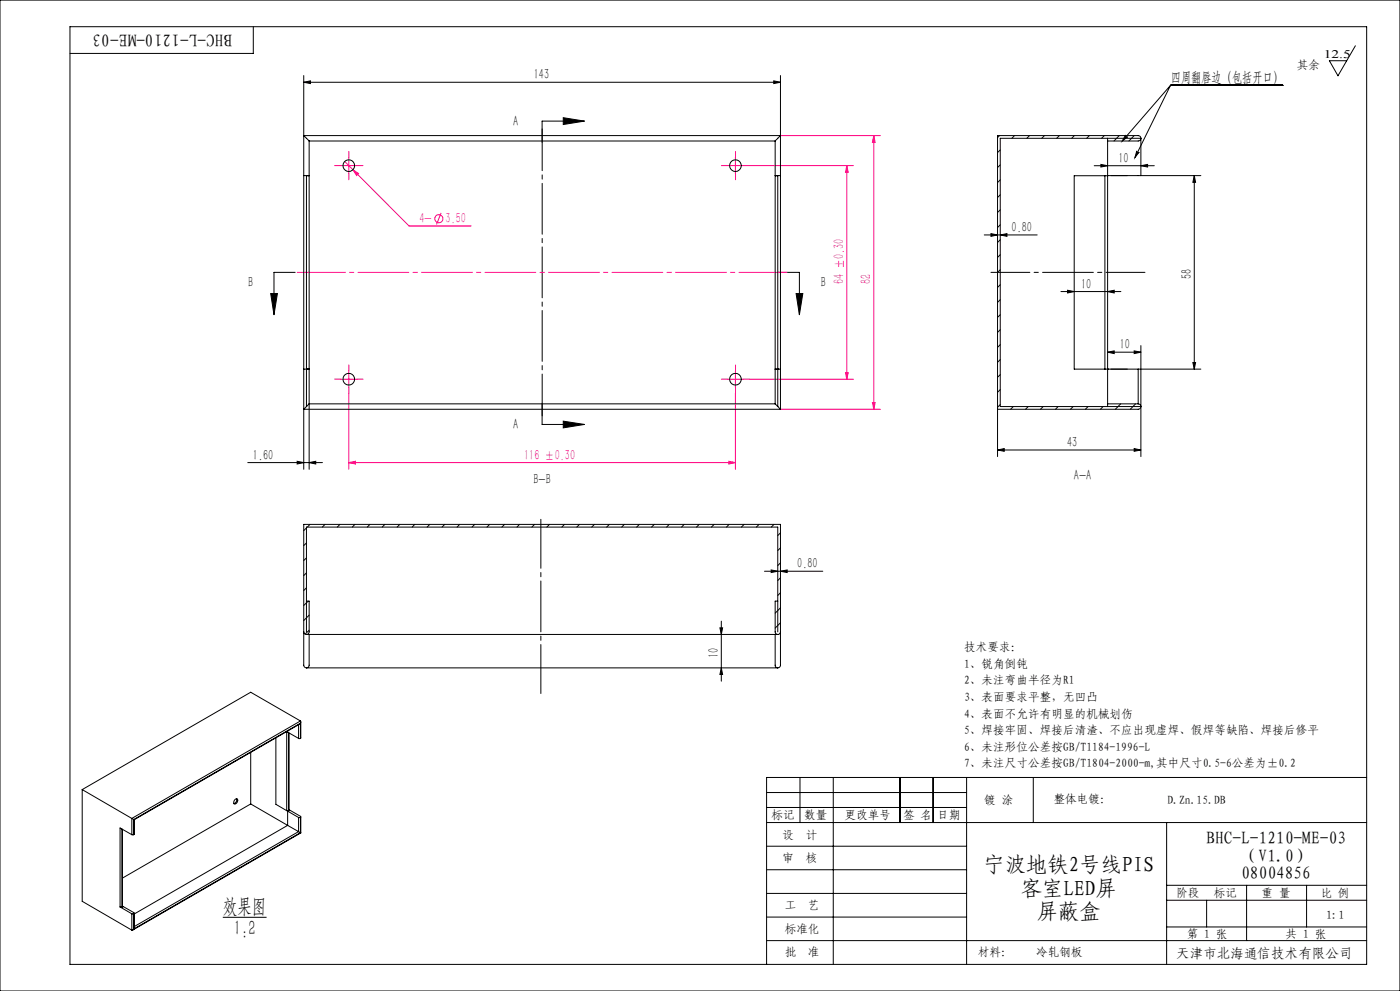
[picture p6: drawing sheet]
<svg xmlns="http://www.w3.org/2000/svg" width="420mm" height="297mm" viewBox="0 0 420 297" stroke-linecap="round" stroke-linejoin="round" font-family="sans-serif">
<g fill="none" stroke="#ff0080" stroke-width=".3">
<path d="M102.1 49.6h5M103.4 48.4l2.5 2.5M104.6 47.1v5M105.9 50.9l1.7 1.1-.6 .6zM105.9 50.9l16.8 16.8h18.6M218.1 49.6h5M220.6 47.1v5M224.9 49.6h31.1M234.1 40.6h30M254 49.6l.5 2h-.9zM254 49.6v64.1M262.1 40.6l.4 2h-.8z"/>
<path d="M262.1 40.6v82.1M132.3 63.8l-1.3 3.5M102.1 113.7h5M104.6 111.2v4.9M104.6 117.9v22.7M218.1 113.7h5M220.6 111.2v4.9M220.6 117.9v22.7M224.9 113.7h31.1M253.6 111.7h.9l-.5 2zM104.6 138.6l2-.3v.8zM104.6 138.6h116"/>
<path d="M218.7 138.3l1.9 .3-1.9 .5zM234.1 122.7h30M261.7 120.6h.8l-.4 2.1z"/>
<circle cx="131.6" cy="65.5" r="1.21"/>
</g>
<g fill="none" stroke="#000" stroke-width=".3">
<path d="M0 0h420v297h-420zM21 8h389v281h-389zM76 8v8h-55M406.6 13.7l-5.2 9-2.6-4.5h5.2M91.1 24.7l2-.5v.8zM91.1 22.6v18M91.1 24.7h143M169 35.3l6.3 1-6.3 1zM175.3 36.3h-12.7v6.3M232.1 24.2l2 .5-2 .3zM234.1 22.6v18M351.2 25.6h33.6"/>
<path d="M351.2 25.6l-14.5 16.7M351.2 25.6l-10.7 21.6M328.3 49.7h18M330.3 49.3l2 .4-2 .4zM332.3 41.4h10M333.3 52.6h4.9M337.7 40.5a.4 .4 0 0 0 0 .5 .4 .4 0 0 0 .6 0l-1.6 1.3zM341 45.2a.4 .4 0 0 0 .2 .5 .4 .4 0 0 0 .5-.1l-1.2 1.6zM342.3 49.7l2-.4v.8zM342.3 52.6h18M358.3 52.6l.4 2h-.8zM358.3 52.6v58"/>
<path d="M295.3 70.4h15.8M297.3 70l2 .4-2 .4zM300.1 70.4l2-.4v.8zM81.2 88h2l-1 6.3zM88.5 81.6h-6.3v12.7M233.5 81.6h6.3v12.7M238.8 88h2l-1 6.3zM318.3 87.4h18M320.3 87l2 .4-2 .4zM332.3 87.4l2-.4v.8zM332.3 105.5l2-.3v.8zM332.3 105.5h10"/>
<path d="M333.3 110.6h4.9M340.3 105.2l2 .3-2 .5zM342.3 103.6v7h18M357.9 108.7h.8l-.4 1.9zM74.3 138.6h22.4M89.1 138.3l2 .3-2 .5zM91.1 122.7v17.9M92.7 138.6l2-.3v.8zM92.7 121v19.6M162.6 120.9v6.3h12.7M169 126.2l6.3 1-6.3 1zM299.3 134.9l2-.5v.9z"/>
<path d="M299.3 122.7v14.1M299.3 134.9h43M332.3 121.8h10v15M340.3 134.4l2 .5-2 .4zM229.3 171.2h17.5M231.4 170.8l1.9 .4-1.9 .4zM234.1 171.2l2-.4v.8zM91.9 180.2v9.2M216 188.2h.8l-.4 1.9zM216.4 186.2v17.9M233.3 180.2v9.2M216.4 200.2l.4 1.9h-.8z"/>
<path d="M230 237.5h60M240 233v13.5M250 233v56M270 233v13.5M280 233v13.5M290 233v56M310 233v13.5M410 233h-180v56M230 246.5h180M230 242h60M230 253.6h60M350 246.5v42.5"/>
<path d="M66.8 274.9h13.2M230 260.7h60M230 267.8h60M230 274.8h60M350 269.8h60M350 265.3h60M350 277.8h60M362 269.8v8M374 265.3v16.6M392 265.3v12.5M230 281.9h180"/>
</g>
<path d="M162.7 38.6v86" fill="none" stroke="#000" stroke-width=".3" stroke-dasharray="15.2 1.3 1.3 1.3" stroke-dashoffset="2.7"/>
<path d="M162.3 207.8v-52.2" fill="none" stroke="#000" stroke-width=".3" stroke-dasharray="15.2 1.3 1.3 1.3" stroke-dashoffset=".6"/>
<path d="M343.5 81.6h-46.2" fill="none" stroke="#000" stroke-width=".3" stroke-dasharray="15.2 1.3 1.3 1.3" stroke-dashoffset="3.6"/>
<g fill="none" stroke="#ff0080" stroke-width=".3" stroke-dasharray="15.2 1.3 1.3 1.3">
<path d="M102.2 49.6h-1.8M104.7 47.1v-1.7M104.7 52.1v1.8M107.2 49.6h1.7M218.2 49.6h-1.8M220.7 47.1v-1.7M220.7 52.1v1.8M223.2 49.6h1.7M102.2 113.6h-1.8M104.7 111.1v-1.7M104.7 116.1v1.8M107.2 113.6h1.7"/>
<path d="M218.2 113.6h-1.8M220.7 111.1v-1.7M220.7 116.1v1.8M223.2 113.6h1.7"/>
</g>
<path d="M236.2 81.6h-147" fill="none" stroke="#ff0080" stroke-width=".3" stroke-dasharray="15.2 1.3 1.3 1.3" stroke-dashoffset=".8"/>
<g fill="#000">
<path d="M91.1 24.7l2-.5v.8zM232.1 24.2l2 .5-2 .3zM330.3 49.3l2 .4-2 .4zM342.3 49.7l2-.4v.8z"/>
<path d="M169 35.3l6.3 1-6.3 1zM169 126.2l6.3 1-6.3 1z"/>
<path d="M337.7 40.5a.4 .4 0 0 0 0 .5 .4 .4 0 0 0 .6 0l-1.6 1.3zM341 45.2a.4 .4 0 0 0 .2 .5 .4 .4 0 0 0 .5-.1l-1.2 1.6z"/>
<path d="M297.3 70l2 .4-2 .4zM300.1 70.4l2-.4v.8zM299.3 134.9l2-.5v.9zM340.3 134.4l2 .5-2 .4z"/>
<path d="M81.2 88h2l-1 6.3zM238.8 88h2l-1 6.3z"/>
<path d="M332.3 87.4l2-.4v.8zM320.3 87l2 .4-2 .4zM340.3 105.2l2 .3-2 .5zM332.3 105.5l2-.3v.8z"/>
<path d="M357.9 108.7h.8l-.4 1.9zM358.3 52.6l.4 2h-.8z"/>
<path d="M89.1 138.3l2 .3-2 .5zM92.7 138.6l2-.3v.8z"/>
<path d="M231.4 170.8l1.9 .4-1.9 .4zM234.1 171.2l2-.4v.8z"/>
<path d="M216 188.2h.8l-.4 1.9zM216.4 200.2l.4 1.9h-.8z"/>
</g>
<g fill="#ff0080">
<path d="M104.6 138.6l2-.3v.8zM218.7 138.3l1.9 .3-1.9 .5zM105.9 50.9l1.1 1.7 .6-.6z"/>
<path d="M254 49.6l.5 2h-.9zM253.6 111.7h.9l-.5 2zM262.1 40.6l.4 2h-.8zM261.7 120.6h.8l-.4 2.1z"/>
</g>
<g fill="none" stroke="#000" stroke-width=".3">
<path d="M91.1 40.6l1.6 1.7M91.1 52.6h.8M91.1 40.6h143M91.1 40.6v82.1M91.9 52.6h.8M91.9 52.6v69.2M92.7 42.3v78.7M92.7 42.3h139.9M232.6 52.6h.7zM232.6 42.3v78.7M233.3 52.6h.8M233.3 52.6v69.2"/>
<path d="M234.1 40.6l-1.5 1.7M234.1 40.6v82.1M299.9 40.6l-.6 .6M300.1 44.9l-.8 .8M300.1 49.4l-.8 .8M300.1 53.9l-.8 .8M300.1 58.4l-.8 .8M300.1 41.4h32.2v80.4h-32.2zM304.3 40.6l-.7 .8M308.9 40.6l-.9 .8M313.3 40.6l-.8 .8M317.8 40.6l-.8 .8"/>
<path d="M322.3 40.6l-.8 .8M326.8 40.6l-.8 .8M331.3 40.6l-.8 .8M331.5 52.7h-9.2v57.9h9.2M331.5 52.7v57.9M335.8 40.6l-1.6 1.7M340.3 40.6l-1.6 1.7M342.3 41.4a.78 .78 0 0 0-.8-.8h-42.2v82.1h42.2a.78 .78 0 0 0 .8-.9M342.3 41.4a.78 .78 0 0 1-.8 .9h-9.2M342.3 41.4v11.2l-10.8 .1M300.1 62.9l-.8 .8M300.1 67.4l-.8 .8"/>
<path d="M300.1 71.9l-.8 .8M300.1 76.3l-.8 .8M300.1 80.9l-.8 .7M300.1 85.3l-.8 .8M300.1 89.8l-.8 .8M300.1 94.3l-.8 .8M300.1 98.8l-.8 .8M91.1 110.6h.8M91.9 110.6h.8M91.9 110.6h.1M232.6 110.6h.7zM233.3 110.6h.8"/>
<path d="M233.3 110.6h.1M300.1 103.3l-.8 .8M300.1 107.8l-.8 .8M300.1 112.3l-.8 .8M300.1 116.8l-.8 .8M331.5 110.6h.8M332.3 110.6h.1M332.3 110.6h9.2M341.5 110.6h.8v11.2M341.5 110.6v10.4M91.1 122.7h143M91.9 121.8l-.8 .9"/>
<path d="M92.7 121l-.8 .8M92.7 121h139.9M232.6 121l.7 .8M233.3 121.8l.8 .9M300.1 121.2l-.8 .9M304 121.8l-.8 .9M308.5 121.8l-.8 .9M312.9 121.8l-.8 .9M317.4 121.8l-.7 .9M321.9 121.8l-.8 .9M326.4 121.8l-.8 .9M330.9 121.8l-.8 .9"/>
<path d="M332.3 121h9.2M336.2 121l-1.6 1.7M340.7 121l-1.6 1.7M341.5 121a.78 .78 0 0 1 .8 .8M91.9 158.2l-.8 .8M93 157.2l-.8 .8M97.5 157.2l-.8 .8M102 157.2l-.8 .8M106.5 157.2l-.8 .8M111 157.2l-.8 .8M115.5 157.2l-.8 .8M119.9 157.2l-.8 .8"/>
<path d="M124.4 157.2l-.8 .8M128.9 157.2l-.8 .8M133.4 157.2l-.8 .8M137.9 157.2l-.8 .8M142.4 157.2l-.8 .8M146.9 157.2l-.8 .8M151.4 157.2l-.8 .8M155.9 157.2l-.8 .8M160.4 157.2l-.8 .8M164.9 157.2l-.9 .8M169.3 157.2l-.7 .8M173.8 157.2l-.8 .8"/>
<path d="M178.3 157.2l-.8 .8M182.8 157.2l-.8 .8M187.3 157.2l-.8 .8M191.8 157.2l-.8 .8M196.3 157.2l-.8 .8M200.8 157.2l-.8 .8M205.2 157.2l-.7 .8M209.8 157.2l-.8 .8M214.2 157.2l-.8 .8M218.7 157.2l-.8 .8M223.2 157.2l-.8 .8M227.7 157.2l-.8 .8"/>
<path d="M232.2 157.2l-.8 .8M234.1 159.7l-.8 .8M91.9 162.7l-.8 .8M91.9 167.2l-.8 .8M91.9 171.7l-.8 .8M91.9 176.2l-.8 .8M234.1 164.2l-.8 .8M234.1 168.7l-.8 .8M234.1 173.2l-.8 .8M234.1 177.7l-.8 .8M91.1 189.4a.78 .78 0 0 0 .8 .7M91.9 190.1a.78 .78 0 0 0 .8-.7v-9.2h-.8v-22.2h141.4v22.2h-.7v9.2a.73 .73 0 0 0 .7 .7"/>
<path d="M91.9 190.1h141.4M92.5 180.2l-1.4 1.3M92.7 184.4l-1.6 1.6M92.7 188.9l-1.2 1.1M92.7 190.1v9.3l-.3 .6-.5 .2M232.6 190.1v9.3a.78 .78 0 0 0 .7 .8M234.1 189.4a.78 .78 0 0 1-.8 .7M234.1 182.2l-1.5 1.6M234.1 186.7l-1.5 1.5M86 219.3h.3M86 219.2v23.8M86.3 219.1v.3l3.3 1.9"/>
<path d="M86.6 219.6v23.4M86.7 219.7l-.1 23.3M89.6 217.2v4.1M90.1 216.1v.6M90.1 216.7l-49.8 29M90.1 216.7l-50 28.9M90.1 216.1l-50.6 29.2M90.1 216.1l-14.9-8.6-50.5 29.1M90.1 216.7v4.6M90.2 216.4l-.1 4.9M91.9 200.2l-.5-.3-.3-.5v-42.2h143v42.3l-.3 .5-.5 .2M91.9 200.2h141.4"/>
<path d="M24.7 236.6l14.8 8.7M24.7 236.6v33.5l14.8 8.7M70.5 239.6l.2-.1a.58 .58 0 0 1 .7 .3 .58 .58 0 0 1-.3 .8l-.4 .3a.58 .58 0 0 1-.7-.4 .58 .58 0 0 1 .3-.7zM71 239.4a1.14 1.14 0 0 1-.8 1.4M75.2 225.5v15.4M82.8 221.1v19.9l3.2 2M89.6 221.3h.5M36.6 248.5v23.3M36.7 248.5l-.1 23.3M39.5 245.3l.6 .3M39.5 250.2h.6M39.5 245.3v4.9"/>
<path d="M39.5 250.2l-3.5-2.1v23.7M40.1 245.6l.2 .1M40.1 245.6v4.6M40.3 245.7l-.2 4.5M75.2 240.9l-38.5 22.3M75.2 240.9l11.1 6.5M86 243h.6M86.3 247.4l3.3 1.8M86.3 247.4l-46 26.5M86.3 243.1v4.3M86.3 243.1l3.3 1.9M86.6 243h.1"/>
<path d="M86.6 243l-.3 .1M86.7 242.7l3.4 1.9v.4M89.6 249.2l.5 .4M89.6 245h.5M89.6 245v4.2M89.6 249.2l-49.3 28.5M90.1 249.6h.1M90.1 249.6l-50 28.8M90.1 245v4.6M90.2 249.6l-50.4 29.1M90.2 244.8v4.8M36 271.8h.6"/>
<path d="M36 271.8l3.5 2.1M36.6 271.8h.1M36.6 271.8l.3-.2 3.2 1.9v.4M39.5 273.9h.6M39.5 273.9v4.9M40.1 278.4l-.6 .4M40.1 273.9v4.5M40.3 273.7l-.2 4.7"/>
<circle cx="104.6" cy="49.6" r="1.75"/>
<circle cx="220.6" cy="49.6" r="1.75"/>
<circle cx="104.6" cy="113.6" r="1.76"/>
<circle cx="220.6" cy="113.6" r="1.76"/>
</g>
<g font-size="6.4">
<text x="295" y="261.4">宁波地铁2号线PIS</text>
<text x="306.2" y="268.4">客室LED屏</text>
<text x="311" y="275.5">屏蔽盒</text>
</g>
<g font-size="6.3">
<text x="66.8" y="273.7">效果图</text>
<text x="70.1" y="280.2">1:2</text>
</g>
<g font-size="5.2">
<text x="69.7" y="10.3" transform="rotate(-180 69.7 10.3)">BHC-L-1210-ME-03</text>
<text x="361.9" y="253">BHC-L-1210-ME-03</text>
<text x="372.4" y="258.2">（V1.0）</text>
<text x="372.4" y="263.4">08004856</text>
</g>
<g font-size="4.4">
<text x="160.1" y="23.8">143</text>
<text x="351.2" y="24.6">四周翻唇边（包括开口）</text>
<text x="153.9" y="37.8">A</text>
<text x="335.5" y="48.8">10</text>
<text x="303.5" y="69.5">0.80</text>
<text x="357.4" y="83.7" transform="rotate(-90 357.4 83.7)">58</text>
<text x="74.4" y="86.1">B</text>
<text x="246.2" y="86.1">B</text>
<text x="324.3" y="86.5">10</text>
<text x="335.9" y="104.7">10</text>
<text x="153.9" y="128.7">A</text>
<text x="75.9" y="137.8">1.60</text>
<text x="320.1" y="134">43</text>
<text x="322.2" y="143.8">A-A</text>
<text x="160" y="145">B-B</text>
<text x="239.2" y="170.3">0.80</text>
<text x="215.5" y="197.2" transform="rotate(-90 215.5 197.2)">10</text>
</g>
<g font-size="4.4" fill="#ff0080">
<text x="125.9" y="66.8">4-</text>
<text x="133.7" y="66.8">3.50</text>
<text x="253.2" y="85.2" transform="rotate(-90 253.2 85.2)">64 ±0.30</text>
<text x="261.3" y="85.2" transform="rotate(-90 261.3 85.2)">82</text>
<text x="157.2" y="137.8">116 ±0.30</text>
</g>
<text font-size="4.1" x="352.9" y="287.1">天津市北海通信技术有限公司</text>
<g font-size="3.5">
<text x="397.2" y="17.4">12.5</text>
<text x="389.1" y="20.8">其余</text>
<text x="289.3" y="195.1">技术要求：</text>
<text x="289.3" y="200.1">1、锐角倒钝</text>
<text x="289.3" y="205.1">2、未注弯曲半径为R1</text>
<text x="289.3" y="210.1">3、表面要求平整，无凹凸</text>
<text x="289.3" y="215.1">4、表面不允许有明显的机械划伤</text>
<text x="289.3" y="220">5、焊接牢固、焊接后清渣、不应出现虚焊、假焊等缺陷、焊接后修平</text>
<text x="289.3" y="225">6、未注形位公差按GB/T1184-1996-L</text>
<text x="289.3" y="230">7、未注尺寸公差按GB/T1804-2000-m,其中尺寸0.5-6公差为±0.2</text>
<text x="231.5" y="245.5">标记</text>
<text x="241.3" y="245.5">数量</text>
<text x="253.4" y="245.5">更改单号</text>
<text x="271" y="245.5">签 名</text>
<text x="281.3" y="245.5">日期</text>
<text x="295.3" y="240.8">镀 涂</text>
<text x="316.1" y="240.8">整体电镀：</text>
<text x="350.2" y="240.8">D.Zn.15.DB</text>
<text x="234.8" y="251.5">设</text>
<text x="241.7" y="251.5">计</text>
<text x="234.8" y="258.4">审</text>
<text x="241.7" y="258.4">核</text>
<text x="352.9" y="268.7">阶段</text>
<text x="364.1" y="268.7">标记</text>
<text x="378.5" y="268.7">重 量</text>
<text x="396.3" y="268.7">比 例</text>
<text x="235.4" y="272.4">工</text>
<text x="242.4" y="272.4">艺</text>
<text x="397.8" y="275.4">1:1</text>
<text x="235.4" y="279.7">标准化</text>
<text x="356" y="281">第 1 张</text>
<text x="385.7" y="281">共 1 张</text>
<text x="235.4" y="286.5">批</text>
<text x="242.4" y="286.5">准</text>
<text x="293.4" y="286.5">材料：</text>
<text x="310.8" y="286.5">冷轧钢板</text>
</g>
</svg>
